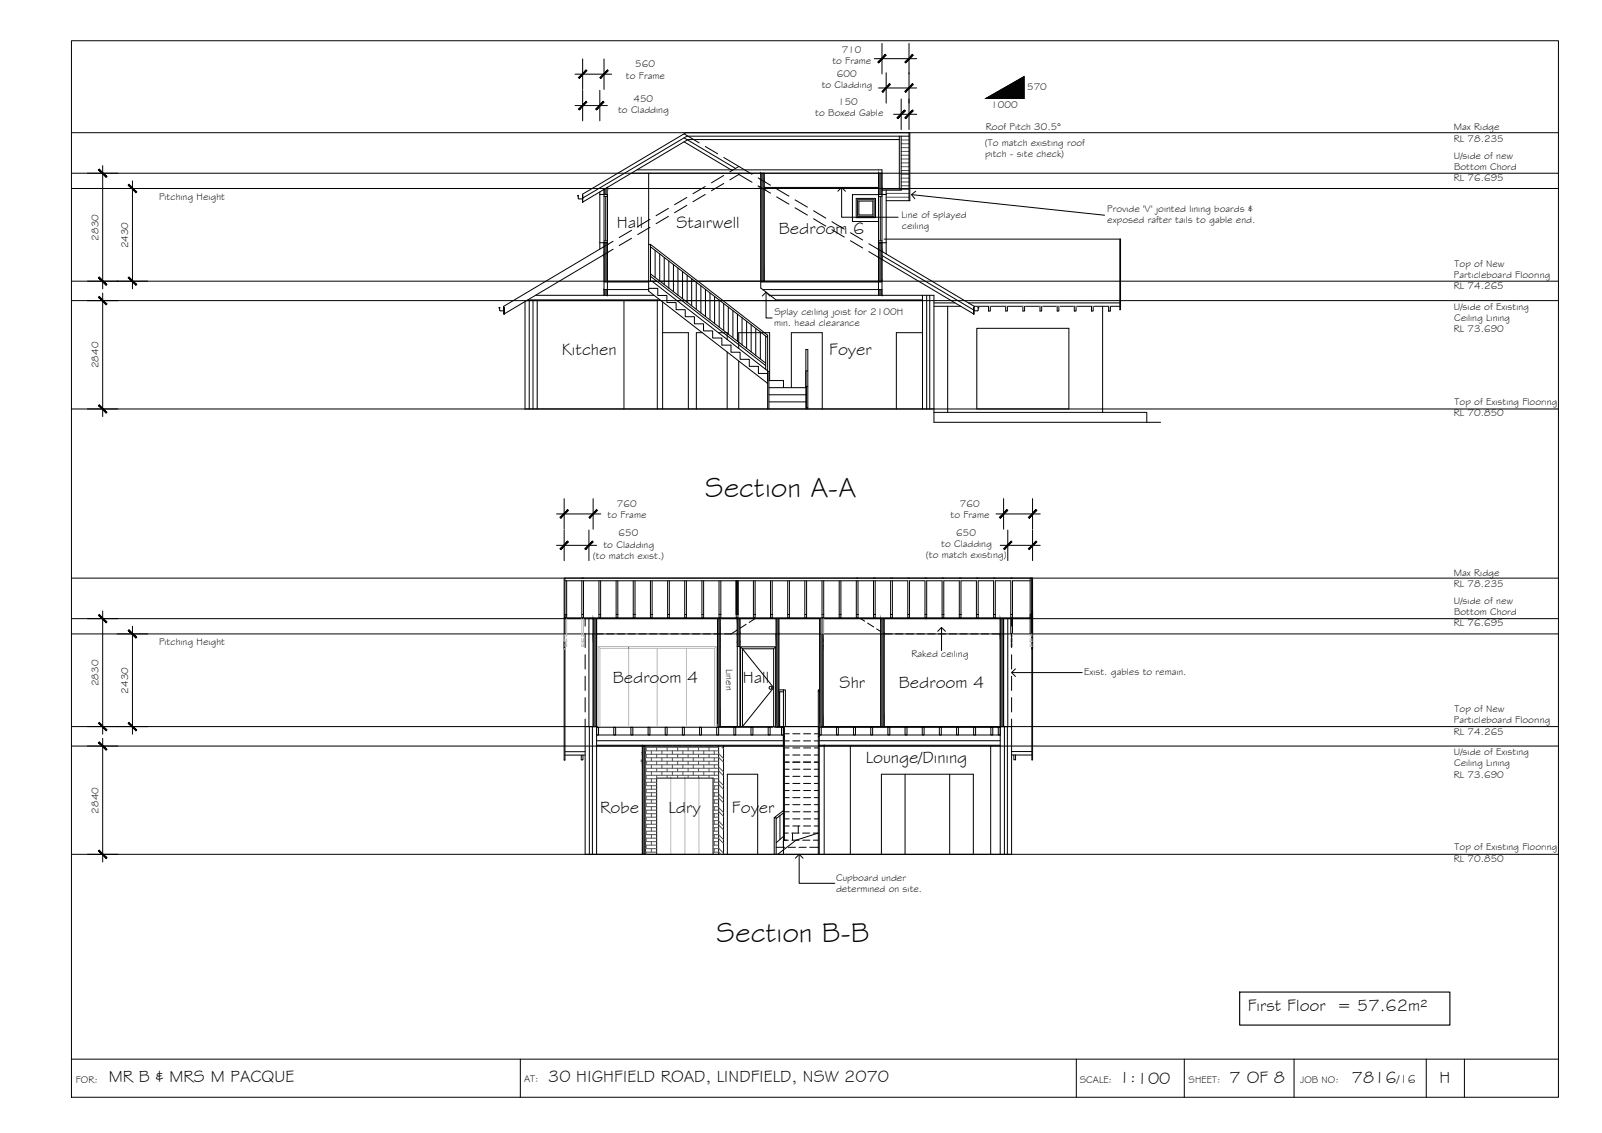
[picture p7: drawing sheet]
<svg xmlns="http://www.w3.org/2000/svg" width="420mm" height="297mm" viewBox="0 0 420 297" stroke-linecap="round" stroke-linejoin="round" font-family="sans-serif">
<!-- layer: HATCH -->
<path d="M164.9 170v20.5M172.4 170v20.5M180 170v20.5" fill="none" stroke="#bababa" stroke-width=".26"/>
<!-- layer: NEWWORK -->
<g fill="none" stroke="#bababa" stroke-width=".26">
<path d="M148 170.1h.2M148.2 168.8v.7h.4v-.7M148.2 168.2h.4M148.2 166.2v.7M148.2 167.4v.9M148.6 162.2v4.7M148.6 167.4v.9M152.6 168.8v.7h.4v-.7M152.6 162.2v4.7M152.6 168.2h.4M152.6 167.4v.9M153 162.2v4.7"/>
<path d="M153 167.4v.9M156.9 169.5h31v21h-31zM156.9 169.5l.5 .5M157.4 170h30v20.5h-30zM187.9 169.5l-.5 .5M215.6 162.2v4M216 162.2v4M265.1 168.8v.7h.4v-.7M265.1 168.2h.4M265.1 166.2v.7M265.1 167.4v.9M265.5 166.2v.7"/>
<path d="M265.5 167.4v.9M270.2 168.8v.7h.4v-.7M270.2 168.2h.4M270.2 166.2v.7M270.2 167.4v.9M270.6 166.2v.7M270.6 167.4v.9M175.9 204v20M179.6 204v20M183.3 204v20"/>
</g>
<!-- layer: HATCH -->
<g fill="#545454" stroke="#545454" stroke-width=".26">
<path d="M168.5 199.4l.2 .3h-.2z"/>
<path d="M168.5 199.4h.7v.3z"/>
<path d="M199.5 49.1l.5 .3h-.5z"/>
<path d="M199.5 49.1h.9v.3z"/>
<path d="M158.4 63.6h.9v.5z"/>
<path d="M158.4 64.7h.9v1.5z"/>
<path d="M158.8 49.4l.5-.3v.3z"/>
<path d="M262.3 162.2l.9 4v-4zM262.3 162.2l.9 4h-.9z"/>
<path d="M231 162.2l.9 4v-4zM231 162.2l.9 4h-.9z"/>
<path d="M215.6 162.2l.3 4v-4zM215.6 162.2l.3 4h-.3z"/>
<path d="M215 162.2l.6 4v-4zM215 162.2l.6 4h-.6z"/>
<path d="M203.6 162.2l.7 4v-4zM203.6 162.2l.7 4h-.7z"/>
<path d="M193.5 162.2l.6 4v-4zM193.5 162.2l.6 4h-.6z"/>
<path d="M193.4 162.2l.1 4v-4zM193.4 162.2l.1 4h-.1z"/>
<path d="M188.6 162.2l.3 4v-4zM188.6 162.2l.3 4h-.3z"/>
<path d="M188.2 162.2l.4 4v-4zM188.2 162.2l.4 4h-.4z"/>
<path d="M155.6 162.2l.9 4v-4zM155.6 162.2l.9 4h-.9z"/>
<path d="M215.6 166.2l.3 2v-2zM215.6 166.2l.3 2h-.3z"/>
<path d="M215 166.2l.6 2v-2zM215 166.2l.6 2h-.6z"/>
<path d="M193.5 166.2l.6 2v-2zM193.5 166.2l.6 2h-.6z"/>
<path d="M193.4 166.2l.1 2v-2zM193.4 166.2l.1 2h-.1z"/>
<path d="M188.6 166.2l.3 2v-2zM188.6 166.2l.3 2h-.3z"/>
<path d="M188.2 166.2l.4 2v-2zM188.2 166.2l.4 2h-.4z"/>
<path d="M215.6 168.2l.3 1.3v-1.3zM215.6 168.2l.3 1.3h-.3z"/>
<path d="M215 168.2l.6 1.3v-1.3zM215 168.2l.6 1.3h-.6z"/>
<path d="M193.5 168.2l.6 1.3v-1.3zM193.5 168.2l.6 1.3h-.6z"/>
<path d="M193.4 168.2l.1 1.3v-1.3zM193.4 168.2l.1 1.3h-.1z"/>
<path d="M188.6 168.2l.3 1.3v-1.3zM188.6 168.2l.3 1.3h-.3z"/>
<path d="M188.2 168.2l.4 1.3v-1.3zM188.2 168.2l.4 1.3h-.4z"/>
<path d="M193.4 169.5h.7zM193.4 169.5h.7z"/>
<path d="M231 166.2l.9 24.3v-24.3zM231 166.2l.9 24.3h-.9z"/>
<path d="M215 169.5l.9 21v-21zM215 169.5l.9 21h-.9z"/>
<path d="M203.6 166.2l.7 24.3v-24.3zM203.6 166.2l.7 24.3h-.7z"/>
<path d="M188.2 169.5l.7 21v-21zM188.2 169.5l.7 21h-.7z"/>
<path d="M155.6 166.2l.9 24.3v-24.3zM155.6 166.2l.9 24.3h-.9z"/>
<path d="M168.5 195.6l.7 1.7v-1.7zM168.5 195.6l.7 1.7h-.7zM168.5 197.3l.7 .6v-.6zM168.5 197.3l.7 .6h-.7z"/>
<path d="M168.5 197.9l.7 1.5v-1.5zM168.5 197.9l.7 1.5h-.7z"/>
<path d="M168.5 199.4l.2 .3h.5zM168.7 199.7h.5v.3z"/>
<path d="M168.5 199.7l.7 .3zM168.5 199.7l.7 .3h-.7z"/>
<path d="M168.5 200l.7 24v-24zM168.5 200l.7 24h-.7z"/>
<path d="M230.4 45.4l.9 4v-4zM230.4 45.4l.9 4h-.9z"/>
<path d="M230.4 49.4l.9 1.6v-1.6zM230.4 49.4l.9 1.6h-.9z"/>
<path d="M230.4 63.6l.9 1.8v-1.8zM230.4 63.6l.9 1.8h-.9zM230.4 65.4l.9 .5v-.5zM230.4 65.4l.9 .5h-.9z"/>
<path d="M230.4 65.9l.9 1.6v-1.6zM230.4 65.9l.9 1.6h-.9zM230.4 67.5l.9 .5v-.5zM230.4 67.5l.9 .5h-.9z"/>
<path d="M230.4 68l.9 5.7v-5.7zM230.4 68l.9 5.7h-.9z"/>
<path d="M230.4 75.9l.9 1.5v-1.5zM230.4 75.9l.9 1.5h-.9z"/>
<path d="M199.5 45.4l.9 1.6v-1.6zM199.5 45.4l.9 1.6h-.9zM199.5 47l.9 .6v-.6zM199.5 47l.9 .6h-.9z"/>
<path d="M199.5 47.6l.9 1.5v-1.5zM199.5 47.6l.9 1.5h-.9z"/>
<path d="M199.5 49.1l.9 .3zM200 49.4h.4v.3z"/>
<path d="M199.5 49.4l.9 .3zM199.5 49.4l.9 .3h-.9z"/>
<path d="M199.5 49.7l.9 24v-24zM199.5 49.7l.9 24h-.9z"/>
<path d="M158.4 63.6v.5h.9zM158.4 64.1h.9l-.9 .6zM158.4 64.7h.9v-.6z"/>
<path d="M158.4 64.7v1.5h.9zM158.4 66.2h.9l-.9 .6zM158.4 66.8h.9v-.6z"/>
<path d="M158.4 66.8l.9 6.9v-6.9zM158.4 66.8l.9 6.9h-.9z"/>
<path d="M158.4 75.9l.9 1.5v-1.5zM158.4 75.9l.9 1.5h-.9z"/>
<path d="M158.8 49.4l.5 .3v-.3zM158.4 49.7l.4-.3 .5 .3z"/>
<path d="M158.4 49.7l.9 1.3v-1.3zM158.4 49.7l.9 1.3h-.9z"/>
<path d="M262.3 166.2l.9 24.3v-24.3zM262.3 166.2l.9 24.3h-.9z"/>
</g>
<!-- layer: CEILING-FLOOR LINES -->
<path d="M18.7 34.8h390M18.7 45.4h390M18.7 49.4h390M18.7 73.7h390M18.7 78.8h390M18.7 107.2h390M18.7 151.6h390M18.7 162.2h390M18.7 166.2h390M18.7 190.5h390M18.7 195.6h390M18.7 224h390" fill="none" stroke="#000" stroke-width=".26"/>
<!-- layer: BORDER -->
<path d="M18.7 10.7h390v277h-390zM18.7 277.7h390M136.5 277.7v10M282.3 277.7v10M310.6 277.7v10M339.4 277.7v10M374.1 277.7v10M384.1 277.7v10" fill="none" stroke="#000" stroke-width=".26"/>
<!-- layer: HATCH -->
<g fill="none" stroke="#545454" stroke-width=".26">
<path d="M236.4 36.7h2M236.4 37.7h2M236.4 38.7h2M236.4 39.7h2M232.4 50.7h6M232.4 51.7h6M236.4 40.7h2M236.4 41.7h2M236.4 42.7h2M236.4 43.7h2M236.4 44.7h2M236.4 45.7h2"/>
<path d="M236.4 46.7h2M236.4 47.7h2M236.4 48.7h2M236.4 49.7h2M164.9 170h.1M169.2 195.9h19.3M169.2 196.8h19.3M169.2 197.8h19.3M169.2 198.7h19.3M169.2 199.6h19.3M169.5 195.9v.9M169.5 197.8v.9"/>
<path d="M169.5 199.6v.9M170.8 195.6v.3M170.8 196.8v1M170.8 198.7v.9M172.2 195.9v.9M172.2 197.8v.9M172.2 199.6v.9M173.6 195.6v.3M173.6 196.8v1M173.6 198.7v.9M175 195.9v.9M175 197.8v.9"/>
<path d="M175 199.6v.9M176.3 195.6v.3M176.3 196.8v1M176.3 198.7v.9M177.7 195.9v.9M177.7 197.8v.9M177.7 199.6v.9M179.1 195.6v.3M179.1 196.8v1M179.1 198.7v.9M180.5 195.9v.9M180.5 197.8v.9"/>
<path d="M180.5 199.6v.9M181.8 195.6v.3M181.8 196.8v1M181.8 198.7v.9M183.2 195.9v.9M183.2 197.8v.9M183.2 199.6v.9M184.6 195.6v.3M184.6 196.8v1M184.6 198.7v.9M186 195.9v.9M186 197.8v.9"/>
<path d="M186 199.6v.9M187.3 195.6v.3M187.3 196.8v1M187.3 198.7v.9M188.2 189.9v.8v-.8M188.5 197.6l1.3 1.3M188.5 198.6l1.3 1.2M189 195.6l.8 .7M215.1 189.6v1.1M169.2 200.5h19.3M169.2 201.4h19.3M169.2 202.3h19.3"/>
<path d="M169.2 203.3h19.3M169.2 204.2h3M169.2 205.1h3M169.2 206h3M169.2 206.9h3M169.2 207.8h3M169.2 208.7h3M169.2 209.7h3M169.2 210.6h3M169.2 211.5h3M169.2 212.4h3M169.2 213.3h3"/>
<path d="M169.2 214.2h3M169.2 215.2h3M169.2 216.1h3M169.2 217h3M169.2 217.9h3M169.2 218.8h3M169.2 219.7h3M169.5 201.4v.9M169.5 203.3v.9M169.5 205.1v.9M169.5 206.9v.9M169.5 208.7v1"/>
<path d="M169.5 210.6v.9M169.5 212.4v.9M169.5 214.2v1M169.5 216.1v.9M169.5 217.9v.9M169.5 219.7v1M170.8 200.5v.9M170.8 202.3v1M170.8 204.2v.9M170.8 206v.9M170.8 207.8v.9M170.8 209.7v.9"/>
<path d="M170.8 211.5v.9M170.8 213.3v.9M170.8 215.2v.9M170.8 217v.9M170.8 218.8v.9M172.2 201.4v.9M172.2 203.3v.7M173.6 200.5v.9M173.6 202.3v1M175 201.4v.9M175 203.3v.7M175.9 204h.1"/>
<path d="M176.3 200.5v.9M176.3 202.3v1M177.7 201.4v.9M177.7 203.3v.7M179.1 200.5v.9M179.1 202.3v1M179.6 204h.1M180.5 201.4v.9M180.5 203.3v.7M181.8 200.5v.9M181.8 202.3v1M183.2 201.4v.9"/>
<path d="M183.2 203.3v.7M183.3 204h.1M184.6 200.5v.9M184.6 202.3v1M186 201.4v.9M186 203.3v.7M187 204.2h1.5M187 205.1h1.5M187 206h1.5M187 206.9h1.5M187 207.8h1.5M187 208.7h1.5"/>
<path d="M187 209.7h1.5M187 210.6h1.5M187 211.5h1.5M187 212.4h1.5M187 213.3h1.5M187 214.2h1.5M187 215.2h1.5M187 216.1h1.5M187 217h1.5M187 217.9h1.5M187 218.8h1.5M187 219.7h1.5"/>
<path d="M187.3 200.5v.9M187.3 202.3v1M187.3 204.2v.9M187.3 206v.9M187.3 207.8v.9M187.3 209.7v.9M187.3 211.5v.9M187.3 213.3v.9M187.3 215.2v.9M187.3 217v.9M187.3 218.8v.9M188.5 201.1l1.3 1.3"/>
<path d="M188.5 204.7l1.3 1.2M188.5 208.2l1.3 1.3M188.5 211.7l1.3 1.3M188.5 215.3l1.3 1.3M188.5 218.8l1.3 1.3M188.5 202.1l1.3 1.3M188.5 205.6l1.3 1.3M188.5 209.2l1.3 1.3M188.5 212.7l1.3 1.3M188.5 216.3l1.3 1.3M188.5 219.8l1.3 1.3M169.2 220.7h3"/>
<path d="M169.2 221.6h3M169.2 222.5h3M169.2 223.4h3M169.5 221.6v.9M169.5 223.4v.6M170.8 220.7v.9M170.8 222.5v.9M187 223.4h1.5l.6 .6M187 220.7h1.5M187 221.6h1.5M187 222.5h1.5M187.3 220.7v.9"/>
<path d="M187.3 222.5v.9M188.5 222.4l1.3 1.3"/>
</g>
<!-- layer: DIMENSION -->
<g fill="none" stroke="#000" stroke-width=".26">
<path d="M150.8 19.4h9.6M152.8 15.4v8M158.4 15.4v8M229.3 15.4h11.1M231.3 11.4v8M232.4 19.1v7.9M238.4 11.4v22.6M150.8 27.7h8.5M152.8 23.7v8M157.3 23.7v8M230.4 23.1h10M234.4 30h6"/>
<path d="M236.4 26v8M22.9 45.4h8M26.9 43.4v32.3M30.7 49.4h8M34.7 47.4v28.3M22.9 78.8h8M22.9 73.7h15.8M26.9 76.8v32.4M22.9 107.2h8M146 134.7h11.6M148 130.7v8M148 139v8"/>
<path d="M154.5 139v8M155.6 130.7v8M261.2 134.7h11.6M263.2 130.7v8M264.3 139v8M270.8 130.7v8M270.8 139v8M146 143h10.5M262.3 143h10.5M22.9 162.2h8M26.9 160.2v32.3M30.7 166.2h8"/>
<path d="M34.7 164.2v28.3M22.9 195.6h8M22.9 190.5h15.8M26.9 193.6v32.4M22.9 224h8"/>
</g>
<!-- layer: 0 -->
<g fill="#000" stroke="#000" stroke-width=".26">
<path d="M153.7 18.3l-1.8 2.2 2-1.9zM151.7 20.3l2-2-1.8 2.2z"/>
<path d="M232.2 14.3l-1.8 2.2 2-2zM232.2 14.3l-1.8 2.2-.2-.2z"/>
<path d="M237.3 16.3l.2 .2 1.8-2.2zM239.3 14.3l.2 .2-2 2z"/>
<path d="M153.7 26.6l-1.8 2.2 2-2zM151.7 28.6l2-2-1.8 2.2z"/>
<path d="M158.2 26.6l-2 2 .2 .2zM158.2 26.6l.2 .2-2 2z"/>
<path d="M157.3 20.3l.2 .2 1.8-2.2zM159.3 18.3l.2 .3-2 1.9z"/>
<path d="M233.3 21.9l-1.8 2.3 2-2zM233.3 21.9l-1.8 2.3-.2-.2z"/>
<path d="M237.3 24l.2 .2 1.8-2.3zM239.3 21.9l.2 .3-2 2z"/>
<path d="M237.3 30.9l.2 .2 1.8-2.2zM239.3 28.9l.2 .2-2 2z"/>
<path d="M237.3 28.9l-1.8 2.2 2-2zM235.3 30.9l2-2-1.8 2.2z"/>
<path d="M25.8 44.5l2 2 .2-.2zM26 44.3l2 2-2.2-1.8z"/>
<path d="M33.6 48.5l2 2 .2-.2zM33.6 48.5l.2-.2 2 2z"/>
<path d="M26 72.6l-.2 .2 2.2 1.8zM25.8 72.8l2.2 1.8-.2 .2z"/>
<path d="M25.8 77.9l2 2 .2-.2zM26 77.7l2 2-2.2-1.8z"/>
<path d="M33.8 72.6l-.2 .2 2.2 1.8zM33.6 72.8l2.2 1.8-.2 .2z"/>
<path d="M26 106.1l-.2 .2 2.2 1.8zM25.8 106.3l2.2 1.8-.2 .2z"/>
<path d="M148.9 133.6l-1.8 2.2 2-2zM148.9 133.6l-1.8 2.2-.2-.2z"/>
<path d="M154.5 135.6l.2 .2 1.8-2.2zM156.5 133.6l.2 .2-2 2z"/>
<path d="M264.1 133.6l-1.8 2.2 2-2zM264.1 133.6l-1.8 2.2-.2-.2z"/>
<path d="M269.7 135.6l.2 .2 1.8-2.2zM271.7 133.6l.2 .2-2 2z"/>
<path d="M148.9 141.9l-1.8 2.2 2-2zM146.9 143.9l2-2-1.8 2.2z"/>
<path d="M153.4 143.9l.2 .2 1.8-2.2zM155.4 141.9l.2 .2-2 2z"/>
<path d="M265.2 141.9l-1.8 2.2 2-2zM265.2 141.9l-1.8 2.2-.2-.2z"/>
<path d="M269.7 143.9l.2 .2 1.8-2.2zM271.7 141.9l.2 .2-2 2z"/>
<path d="M25.8 161.3l2 2 .2-.2zM26 161.1l2 2-2.2-1.8z"/>
<path d="M33.6 165.3l2 2 .2-.2zM33.6 165.3l.2-.2 2 2z"/>
<path d="M26 189.4l-.2 .2 2.2 1.8zM25.8 189.6l2.2 1.8-.2 .2z"/>
<path d="M25.8 194.7l2 2 .2-.2zM26 194.5l2 2-2.2-1.8z"/>
<path d="M33.6 189.6l2.2 1.8-2-2zM33.6 189.6l2.2 1.8-.2 .2z"/>
<path d="M26 222.9l-.2 .2 2.2 1.8zM25.8 223.1l2.2 1.8-.2 .2z"/>
</g>
<!-- layer: TEXT -->
<path d="M258.6 25.8l10-5.7v5.7z" fill="#000" stroke="#000" stroke-width=".26"/>
<path d="M258.6 25.8l10-5.7v5.7z" fill="none" stroke="#000" stroke-width=".26"/>
<!-- layer: INSULCLAD -->
<path d="M157.3 50.3v.7M232.4 49.9v1.1M157.3 63.6v1.7M232.4 63.6v3M154.5 162.2v28.3M264.3 162.2v28.3" fill="none" stroke="#000" stroke-width=".26"/>
<!-- layer: STAIRS -->
<g fill="none" stroke="#000" stroke-width=".26">
<path d="M170.1 75.6h2.4v1.9h2.4v1.8h2.4v1.9h2.4v1.8h2.4v1.9h2.4v1.9h2.4v1.8h2.4v1.9h2.4v1.8h2.4v1.9h2.4v1.8h2.4v1.9h2.4M170.6 73.7v-9.6h-.5v12.2l31.2 24.2M170.6 64.1l30.7 23.8v19.3M170.6 64.7l30.7 23.8M170.6 71.8l30.2 23.4M170.6 72.4l30.2 23.4M171 73.7l30.7 23.8v9.7M171.8 65.6v7.1M173 66.6v7.1M174.2 67.5v7.1M175.4 68.4v7.1M176.6 69.4v7.1"/>
<path d="M177.8 70.3v7.1M179 71.2v7.1M180.2 72.2v7.1M181.4 73.1v7.1M182.6 74v7.1M183.8 74.9v7.2M185 75.9v7.1M186.2 76.8v7.1M187.4 77.7v7.2M188.6 78.6v7.2M189.8 79.6v7.1M191 80.5v7.2"/>
<path d="M192.2 81.4v7.2M193.4 82.4v7.1M194.6 83.3v7.2M195.8 84.2v7.1M197 85.2v7.1M198.2 86.1v7.2M199.4 87v7.1M200.8 88.1v8.7M201.7 99.8h3.8v1.8M211.9 97.2h-.5v10M201.7 105.4h9.8M201.7 103.5h9.8"/>
<path d="M201.7 101.6h9.8M211.4 101.6v-10h.5v15.6M211.5 106.9h.4M211.9 101.3h-.4v5.9M204.3 180.9h1.2M204.3 181.4h1.2M204.5 181.4v9.1M205.5 180.9h.5v9.6h8.6v33.5M205.5 180.9v43.1M205.5 193.1h.2M205.7 190.5v29.8M206 199.8h1"/>
<path d="M206 197.9h1M206 196.1h1M206 194.2h1M206 192.4h1M207.9 199.8h1.9M207.9 197.9h1.9M207.9 196.1h1.9M207.9 194.2h1.9M207.9 192.4h1.9M210.7 199.8h1.9M210.7 197.9h1.9M210.7 196.1h1.9"/>
<path d="M210.7 194.2h1.9M210.7 192.4h1.9M213.6 199.8h1M213.6 197.9h1M213.6 196.1h1M213.6 194.2h1M213.6 192.4h1M214.6 181.4h.4M214.6 193.1h.3M215 180.9h-.4v9.6M204.6 213.8v6.3M205.5 218.4h1.2"/>
<path d="M205.5 212.5l-2.4 1.9M205.5 213.1l-1.9 1.5M205.5 219.3l-1.9 1.7M206 216.5h1M206 214.7h1M206 212.8h1M206 211h1M206 209.1h1M206 207.3h1M206 205.4h1M206 203.5h1M206 201.7h1"/>
<path d="M207.7 218.4h1.9M207.9 218.4v1.9M207.9 216.5h1.9M207.9 214.7h1.9M207.9 212.8h1.9M207.9 211h1.9M207.9 209.1h1.9M207.9 207.3h1.9M207.9 205.4h1.9M207.9 203.5h1.9M207.9 201.7h1.9M209.4 216.5v1.9"/>
<path d="M210.5 218.4h1.9M210.7 216.5h1.9M210.7 214.7h1.9M210.7 212.8h1.9M210.7 211h1.9M210.7 209.1h1.9M210.7 207.3h1.9M210.7 205.4h1.9M210.7 203.5h1.9M210.7 201.7h1.9M213.3 218.4h1.3l-5.8 1.9-4.8 3.7M213.6 216.5h1"/>
<path d="M213.6 214.7h1M213.6 212.8h1M213.6 211h1M213.6 209.1h1M213.6 207.3h1M213.6 205.4h1M213.6 203.5h1M213.6 201.7h1M203.6 224v-9.6h-.5v9.6M203.6 222.1h2.2M205.5 220.3h1.3M206.3 220.3h-.8v1.8"/>
<path d="M206.7 222.1h1.9M207.7 220.3h1.9M209.6 222.1h1.8M210.5 220.3h1.9M212.4 222.1h2.2M213.3 220.3h1.3"/>
</g>
<!-- layer: EXISTING -->
<g fill="none" stroke="#000" stroke-width=".26">
<path d="M170.5 57.5l-3.3 1.9M170.5 59.6l-3.3 1.9M175.3 54.6l-3.2 2M175.3 56.7l-3.2 1.9M180.1 51.8l-3.2 1.9M180.1 53.8l-3.2 2M185 48.9l-3.3 1.9M185 51l-3.3 1.9M189.8 46l-3.2 1.9M189.8 48.1l-3.2 1.9M191.4 47.2l2.4-1.5 3.4 2.1M191.4 45.1l2.4-1.5 3.4 2.1"/>
<path d="M198.8 46.6l3.3 2M198.8 48.7l3.3 1.9M203.7 51.6l3.2 1.9M203.7 49.5l3.2 1.9M208.5 54.5l3.3 1.9M208.5 52.4l3.3 1.9M213.4 55.3l3.2 1.9M213.4 57.4l3.2 1.9M218.2 58.1l3.2 2M137.7 79.1v28.1h107.2M138.1 78.8h34.3M138.5 78.6h34.6"/>
<path d="M138.8 78.8v28.4M139.8 78.8v28.4M140.5 77.4h31M140.9 78.8v28.4M160.8 63.3l-28.8 17 .2 2.1v-1.8v.9h-1M160.8 65.3l-28.6 17M163.6 78.8v28.4M165.6 60.4l-3.2 1.9M165.6 62.5l-3.2 1.9M172.4 78.6v28.6M173.8 79.2v28M177.6 78.8h64.3"/>
<path d="M202 77.4h42.9v33.3M203.5 78.6h38.4M218.2 60.2l3.2 1.9M223 63.1l3.3 1.9M223 61l3.3 1.9M227.9 63.9l27.7 16.4-.2 2.1v-1.8v.9h.9l.2-.2M227.9 66l27.5 16.3M231.3 67l24.1 14.3M231.9 62.7h62v18.5h-.2v-18.5M241.9 77.4v29.8M243 77.4v29.8M243.8 77.4v29.8"/>
<path d="M244.9 79.4h5.6M254 79.4h39.7M131 81.3l.2 .2M131.1 80.7h-.3l.2 .1v.5M173.8 87.2h6.7v20M184.2 87.2h-1.6v20M188.4 87.2h2.3v1.8M190.7 92.3v14.9M193.7 91.3v-4.1h8.2v12.6M193.7 94.7v12.5M241.9 87.2h-6.8v20M244.9 80.3h7.1"/>
<path d="M248.5 80.3v27.8M255.5 80.3h38.2M256.2 86.1h24.1v21.1h-24.1zM256.4 80.7h.3l-.2 .1v.5M259.3 80.3v1.2h.4v-1.2M263.8 80.3v1.2h.4v-1.2M268.3 80.3v1.2h.4v-1.2M272.8 80.3v1.2h.4v-1.2M277.3 80.3v1.2h.4v-1.2M281.8 80.3v1.2h.4v-1.2M286.3 80.3v1.2h.4v-1.2M289.2 80.3v27.8"/>
<path d="M290.8 80.3v1.2h.4v-1.2M207.5 101.6v-14.4h8.2v20M244.9 108.1h55.9v2.6M148 168.2v31.1h.2v-31.1M270.6 160.1v39.1h.2v-39.1M148.2 197.1h5.3M148.2 198h5.3M152.4 198v1.2h.5v-1.2M154.6 190.5v33.5M155.4 190.5v33.5M156.5 195.6h49M156.5 195.4h49"/>
<path d="M156.5 194.2h48.9M214.9 195.3v28.7M214.9 195.6h47.4M214.9 195.4h47.4M214.9 194.2h47.4M216.2 195.3v28.7M223 195.6v28.4M259.8 195.6v28.4M263.4 190.5v33.5M264.2 190.5v33.5M265.3 197.9h5.3M265.3 197h5.3"/>
<path d="M265.9 197.9v1.3h.4v-1.3M237.4 203v21M249.1 203v21M156.5 224v-33.5h-3v33.5h111.8v-33.5h-3v33.5M190.8 224v-21h7.9v21M231.2 224v-21h24.1v21"/>
</g>
<!-- layer: NEWWORK -->
<g fill="none" stroke="#000" stroke-width=".26">
<path d="M179.4 35.1l4 2.4M179.4 36.1l13.5 8.1M179.4 37.2l12.6 7.5M185 38.4l3.2 1.9M235.9 35.7v13.9M235.9 36.6h-55.5l-27.6 16.4M236.4 35.7v14.2h-5.1M238.4 34.8v17.8M238.4 35.7h-58.2l-27.4 16.2M151.8 51.3h-.3l.2 .2v.6h1.1v-.9v1.8v-2.1l27.1-16.1h58.7v17.8h-6.2M158.4 49.7v1.3M159.3 49.1v1.9h-2"/>
<path d="M166 45.4h65.3M167.1 44.5h64.2v6.5M170.1 45.4v18.7M189.8 41.3l4 2.3M199.5 45.4v30.1l4 3.1M200.4 45.4v28.3M200.4 49.1h30M223.6 51h6.8v7.1h-6.8zM224.6 52h5v5.1h-5zM230.4 45.4v5.6h2M231.3 49.6h5.1M157.3 63.6h2v13.8"/>
<path d="M158.4 75.9h11.7M158.4 73.9h11.7M158.4 73.7h13.9M158.4 63.6v13.8M173.1 73.7h9.1M183.1 73.7h48.2M199.5 73.9h31.8M200 75.9h31.3M231.3 63.6v13.8M232.4 63.6h-2v13.8M148.2 152.3h89.9v8.8M148.2 151.6v14.6"/>
<path d="M148.6 152.3v9M152.6 152.3v8.8M152.6 151.6h.4M153 152.3v8.8M157.1 152.3v8.8M157.5 152.3v8.8M161.6 152.3v8.8M162 152.3v8.8M166.1 152.3v8.8M166.5 152.3v8.8M170.6 152.3v8.8M171 152.3v8.8"/>
<path d="M175.1 152.3v8.8M175.5 152.3v8.8M179.6 152.3v8.8M180 152.3v8.8M184.1 152.3v8.8M184.5 152.3v8.8M188.6 152.3v8.8M189 152.3v8.8M193.1 152.3v8.8M193.5 152.3v8.8M197.6 152.3v8.8M198 152.3v8.8"/>
<path d="M202.1 152.3v8.8M202.5 152.3v8.8M206.6 152.3v8.8M207 152.3v8.8M211.1 152.3v8.8M211.5 152.3v8.8M215.6 152.3v8.8M216 152.3v8.8M220.1 152.3v8.8M220.5 152.3v8.8M224.6 152.3v8.8M224.6 151.6h.4"/>
<path d="M225 152.3v8.8M229.1 151.6h.4M229.1 152.3v8.8M229.5 152.3v8.8M233.6 151.6h.4M233.6 152.3v8.8M234 152.3v8.8M238.1 151.6h.4M242.6 151.6h.4M247.1 151.6h.4M251.6 151.6h.4M256.1 151.6h.4"/>
<path d="M260.6 151.6h.4M265.1 151.6h.4M270.2 152.3h-4.7v8.8M270.6 151.6v18.5h.2v-18.5h-122.8v18.5M148 162.2h122.2M148 162h122.2M148.2 161.1h.4v.9h-.4zM152.6 161.1h.4v.9h-.4zM153.5 162.2v2M153.5 166v3.8M153.5 171.7v3.7M153.5 177.3v3.7"/>
<path d="M155.6 162.2v28.3M156.5 162.2v28.3M156.5 166.2h1.7M157.1 161.1h.4v.9h-.4zM159.1 166.2h1.9M161.6 161.1h.4v.9h-.4zM161.9 166.2h1.9M164.7 166.2h1.9M166.1 161.1h.4v.9h-.4zM167.6 166.2h1.8M170.4 166.2h1.8M170.6 161.1h.4v.9h-.4z"/>
<path d="M173.2 166.2h1.9M175.1 161.1h.4v.9h-.4zM176 166.2h1.9M178.8 166.2h1.9M179.6 161.1h.4v.9h-.4zM181.6 166.2h1.9M184.1 161.1h.4v.9h-.4zM184.4 166.2h1.9M187.2 166.2h1.9M188.2 162.2v28.3M188.6 161.1h.4v.9h-.4zM188.9 162.2v28.3"/>
<path d="M193.1 161.1h.4v.9h-.4zM193.3 165.2l-1.5 1h-1.7M193.4 162.2v28.3M193.4 169.5h.7M194.1 162.2v28.3M194.2 169.6l.5 .5M195.7 163.7l-1.6 1M197.6 161.1h.4v.9h-.4zM198 162.2l-1.5 1M202.1 161.1h.4v.9h-.4zM203.4 169.6l-.5 .5M203.6 162.2v28.3"/>
<path d="M204.3 162.2v28.3M206.6 161.1h.4v.9h-.4zM211.1 161.1h.4v.9h-.4zM215 162.2v28.3M215.6 161.1h.4v.9h-.4zM215.9 162.2v28.3M220.1 161.1h.4v.9h-.4zM224.6 161.1h.4v.9h-.4zM225.7 162.2l1.1 .6M227.5 163.4l1.6 1M229.1 161.1h.4v.9h-.4zM229.9 164.9l1.1 .7"/>
<path d="M231 162.2v28.3M231.9 162.2v28.3M231.9 166.2h2.1M233.6 161.1h.4v.9h-.4zM234.9 166.2h1.9M237.7 166.2h1.9M238.1 161.1h.4v.9h-.4zM238.5 161.1v-8.8h4.1v8.8M240.5 166.2h1.9M242.6 161.1h.4v.9h-.4zM243 161.1v-8.8h4.1v8.8M243.3 166.2h1.9"/>
<path d="M246.2 166.2h1.8M247.1 161.1h.4v.9h-.4zM247.5 161.1v-8.8h4.1v8.8M249 166.2h1.9M251.6 161.1h.4v.9h-.4zM251.8 166.2h1.8M252 161.1v-8.8h4.1v8.8M254.6 166.2h1.9M256.1 161.1h.4v.9h-.4zM256.5 161.1v-8.8h4.1v8.8M257.4 166.2h1.9M260.2 166.2h2.1"/>
<path d="M260.6 161.1h.4v.9h-.4zM261 161.1v-8.8h4.1v8.8M262.3 162.2v28.3M263.2 162.2v28.3M265.1 161.1h.4v.9h-.4zM265.1 162.2v4M265.3 162.2v2M265.3 166v3.8M265.3 171.7v3.7M265.3 177.3v3.7M265.5 162.2v4M270.2 166.2v-14.6h.4v14.6"/>
<path d="M270.2 161.1h.4v.9h-.4zM153.5 182.9v3.8M153.5 188.5v2M154.5 190.5h51v5.1M156.5 190.7h.5v2h-.5zM156.5 192.7h49M156.5 190.7h49M161 190.7h.5v2h-.5zM165.5 190.7h.5v2h-.5zM168.5 195.6h.7v28.4h-.7zM170 190.7h.5v2h-.5zM174.5 190.7h.5v2h-.5z"/>
<path d="M179 190.7h.5v2h-.5zM183.5 190.7h.5v2h-.5zM188 190.7h.5v2h-.5zM188.5 195.6v28.4M189.8 195.6v28.4M192.5 190.7h.5v2h-.5zM194.2 190.5v-20.9h9.2v20.9h-8.7M197 190.7h.5v2h-.5zM201.5 190.7h.5v2h-.5zM205 190.7h.5v2h-.5zM214.6 190.5h49.7M214.9 190.7h.5v2h-.5z"/>
<path d="M214.9 192.7h47.4M214.9 190.7h47.4M214.9 190.5v5.1M219.4 190.7h.5v2h-.5zM223.9 190.7h.5v2h-.5zM228.4 190.7h.5v2h-.5zM232.9 190.7h.5v2h-.5zM237.4 190.7h.5v2h-.5zM241.9 190.7h.5v2h-.5zM246.4 190.7h.5v2h-.5zM250.9 190.7h.5v2h-.5zM255.4 190.7h.5v2h-.5z"/>
<path d="M259.9 190.7h.5v2h-.5zM261.8 190.7h.5v2h-.5zM265.3 182.9v3.8M265.3 188.5v2M172.2 224v-20h14.8v20"/>
</g>
<!-- layer: MASK -->
<g fill="#fff" stroke="#fff" stroke-width=".26">
<path d="M290.8 80.3h.4l-.4 1.2zM290.8 80.3h.4l-.4 1.2zM291.2 80.3l-.4 1.2h.4zM291.2 80.3l-.4 1.2h.4z"/>
<path d="M286.3 80.3h.4l-.4 1.2zM286.7 80.3l-.4 1.2h.4z"/>
<path d="M281.8 80.3h.4l-.4 1.2zM282.2 80.3l-.4 1.2h.4z"/>
<path d="M277.3 80.3h.4l-.4 1.2zM277.7 80.3l-.4 1.2h.4z"/>
<path d="M272.8 80.3h.4l-.4 1.2zM273.2 80.3l-.4 1.2h.4z"/>
<path d="M268.3 80.3h.4l-.4 1.2zM268.7 80.3l-.4 1.2h.4z"/>
<path d="M263.8 80.3h.4l-.4 1.2zM264.2 80.3l-.4 1.2h.4z"/>
<path d="M259.3 80.3h.4l-.4 1.2zM259.7 80.3l-.4 1.2h.4z"/>
<path d="M152.4 198l.5 1.2v-1.2zM152.4 198l.5 1.2h-.5z"/>
<path d="M265.9 197.9l.4 1.3v-1.3zM265.9 197.9l.4 1.3h-.4z"/>
<path d="M194.2 169.6l9.2 .5v-.5zM194.2 169.6l9.2 .5h-9.2z"/>
<path d="M202.9 170.1l.5 20.4v-20.4zM202.9 170.1l.5 20.4h-.5z"/>
<path d="M194.2 170.1l.5 20.4v-20.4zM194.2 170.1l.5 20.4h-.5z"/>
<path d="M194.7 170.1l8.2 20.4v-20.4zM194.7 170.1l8.2 20.4h-8.2z"/>
</g>
<path d="M259.3 80.3h.4v1.2h-.4zM263.8 80.3h.4v1.2h-.4zM268.3 80.3h.4v1.2h-.4zM272.8 80.3h.4v1.2h-.4zM277.3 80.3h.4v1.2h-.4zM281.8 80.3h.4v1.2h-.4zM286.3 80.3h.4v1.2h-.4zM290.8 80.3h.4v1.2h-.4zM152.4 198h.5v1.2h-.5zM265.9 197.9h.4v1.3h-.4z" fill="none" stroke="#fff" stroke-width=".26"/>
<!-- layer: GRDLEV -->
<path d="M244.9 110.7h59.5" fill="none" stroke="#000" stroke-width=".26"/>
<!-- layer: WINDOWS -->
<g fill="none" stroke="#000" stroke-width=".26">
<path d="M157.3 51v12.6M158.4 51h.9v12.6h-.9zM158.4 51.5h.9M158.9 51.5v11.6M159.3 51v12.6M224.9 52.4h4.4v4.3h-4.4zM225.3 52.7h3.6v3.7h-3.6zM230.4 51h.9v12.6h-.9zM230.4 51.5h.9M230.4 51v12.6M230.9 51.5v11.6M232.4 51v12.6"/>
<path d="M158.4 63.1h.9M230.4 63.1h.9"/>
</g>
<!-- layer: 0 -->
<path d="M219.7 50.1l1-1 1 1M220.7 49.1v7.9h14.8M239.1 51l50.6 5.4M240.2 50.1l-1.1 .9 .9 1.1M199.9 77.6l1-1 1 1M200.9 76.6v6.8h1.6M245.9 165.5l1-1 1.1 1M246.9 164.5v6.1M265.3 176.3h18.5M266.3 175.3l-1 1 1 1M208.6 225l1-1 1 1M209.6 224v7.6h9.4" fill="none" stroke="#000" stroke-width=".26"/>
<!-- layer: DOORS -->
<g fill="none" stroke="#000" stroke-width=".26">
<path d="M194.7 170.1l8.2 10.2-8.2 10.2v-20.4h8.2v20.4"/>
<circle cx="202.1" cy="180.3" r=".39"/>
</g>
<!-- layer: TEXT -->
<path d="M325.1 260.1h55.2v8.6h-55.2z" fill="none" stroke="#000" stroke-width=".3"/>
<g font-size="7.5">
<text x="184.9" y="130.2">Section A-A</text>
<text x="187.9" y="247">Section B-B</text>
</g>
<g font-size="4.5">
<text x="161.8" y="59.8">Hall</text>
<text x="177.4" y="59.9">Stairwell</text>
<text x="204.3" y="61.3">Bedroom 6</text>
<text x="147.4" y="93">Kitchen</text>
<text x="217.5" y="93">Foyer</text>
<text x="160.7" y="179.1">Bedroom 4</text>
<text x="194.9" y="179.1">Hall</text>
<text x="220.2" y="180.5">Shr</text>
<text x="235.7" y="180.5">Bedroom 4</text>
<text x="227" y="200.2">Lounge/Dining</text>
<text x="157.4" y="213.2">Robe</text>
<text x="175.3" y="213.2">Ldry</text>
<text x="192" y="213.2">Foyer</text>
<text x="327.2" y="265.1">First Floor = 57.62m²</text>
<text x="28.5" y="283.8">MR B &amp; MRS M PACQUE</text>
<text x="143.7" y="283.7">30 HIGHFIELD ROAD, LINDFIELD, NSW 2070</text>
<text x="293.5" y="284">1:100</text>
<text x="322.4" y="284">7 OF 8</text>
<text x="354.5" y="283.9">7816</text>
<text x="377.5" y="283.8">H</text>
</g>
<text font-size="3.2" x="366.4" y="283.9">/16</text>
<g font-size="2.6">
<text x="166.6" y="17.7">560</text>
<text x="218.3" y="16.7">to Frame</text>
<text x="220.8" y="13.8">710</text>
<text x="164.2" y="20.6">to Frame</text>
<text x="215.5" y="23.1">to Cladding</text>
<text x="219.5" y="20.2">600</text>
<text x="269.4" y="23.7">570</text>
<text x="162.1" y="29.6">to Cladding</text>
<text x="166.1" y="26.6">450</text>
<text x="219.8" y="27.4">150</text>
<text x="260" y="28.4">1000</text>
<text x="213.8" y="30.3">to Boxed Gable</text>
<text x="258.6" y="34.2">Roof Pitch 30.5°</text>
<text x="381.3" y="34.2">Max Ridge</text>
<text x="258.3" y="38.3">(To match existing roof</text>
<text x="258.3" y="41.2">pitch - site check)</text>
<text x="381.3" y="41.6">U/side of new</text>
<text x="381.3" y="37.1">RL 78.235</text>
<text x="381.3" y="47.4">RL 76.695</text>
<text x="381.3" y="44.5">Bottom Chord</text>
<text x="41.7" y="52.4">Pitching Height</text>
<text x="236.4" y="57.2">Line of splayed</text>
<text x="290.4" y="55.6">Provide 'V' jointed lining boards &amp;</text>
<text x="290.4" y="58.5">exposed rafter tails to gable end.</text>
<text x="25.9" y="63.1" transform="rotate(-90 25.9 63.1)">2830</text>
<text x="33.6" y="65.1" transform="rotate(-90 33.6 65.1)">2430</text>
<text x="236.5" y="60.1">ceiling</text>
<text x="381.5" y="70">Top of New</text>
<text x="381.3" y="75.8">RL 74.265</text>
<text x="381.3" y="72.9">Particleboard Flooring</text>
<text x="203.1" y="82.5">Splay ceiling joist for 2100H</text>
<text x="381.3" y="81.2">U/side of Existing</text>
<text x="203" y="85.4">min. head clearance</text>
<text x="381.3" y="87.1">RL 73.690</text>
<text x="381.4" y="84.2">Ceiling Lining</text>
<text x="25.9" y="96.6" transform="rotate(-90 25.9 96.6)">2840</text>
<text x="381.5" y="106.2">Top of Existing Flooring</text>
<text x="381.3" y="109.1">RL 70.850</text>
<text x="159.3" y="135.9">to Frame</text>
<text x="161.8" y="133">760</text>
<text x="249.3" y="135.9">to Frame</text>
<text x="251.7" y="133">760</text>
<text x="158.3" y="143.6">to Cladding</text>
<text x="162.2" y="140.6">650</text>
<text x="246.8" y="143.4">to Cladding</text>
<text x="250.8" y="140.5">650</text>
<text x="155.5" y="146.5">(to match exist.)</text>
<text x="242.9" y="146.3">(to match existing)</text>
<text x="381.3" y="153.9">RL 78.235</text>
<text x="381.3" y="151">Max Ridge</text>
<text x="381.3" y="158.3">U/side of new</text>
<text x="381.3" y="161.3">Bottom Chord</text>
<text x="381.3" y="164.2">RL 76.695</text>
<text x="41.7" y="169.2">Pitching Height</text>
<text x="239.1" y="172.2">Raked ceiling</text>
<text x="25.9" y="179.9" transform="rotate(-90 25.9 179.9)">2830</text>
<text x="190.4" y="175.4" transform="rotate(90 190.4 175.4)">Linen</text>
<text x="284.3" y="177.1">Exist. gables to remain.</text>
<text x="33.6" y="181.9" transform="rotate(-90 33.6 181.9)">2430</text>
<text x="381.3" y="189.7">Particleboard Flooring</text>
<text x="381.5" y="186.7">Top of New</text>
<text x="381.3" y="198">U/side of Existing</text>
<text x="381.3" y="192.6">RL 74.265</text>
<text x="381.3" y="203.8">RL 73.690</text>
<text x="381.4" y="200.9">Ceiling Lining</text>
<text x="25.9" y="213.3" transform="rotate(-90 25.9 213.3)">2840</text>
<text x="381.3" y="225.9">RL 70.850</text>
<text x="381.5" y="223">Top of Existing Flooring</text>
<text x="219.3" y="230.9">Cupboard under</text>
<text x="219.3" y="233.8">determined on site.</text>
<text x="19.9" y="283.9">FOR:</text>
<text x="137.5" y="283.7">AT:</text>
<text x="283.2" y="284">SCALE:</text>
<text x="311.7" y="284">SHEET:</text>
<text x="341" y="284">JOB NO:</text>
</g>
</svg>
